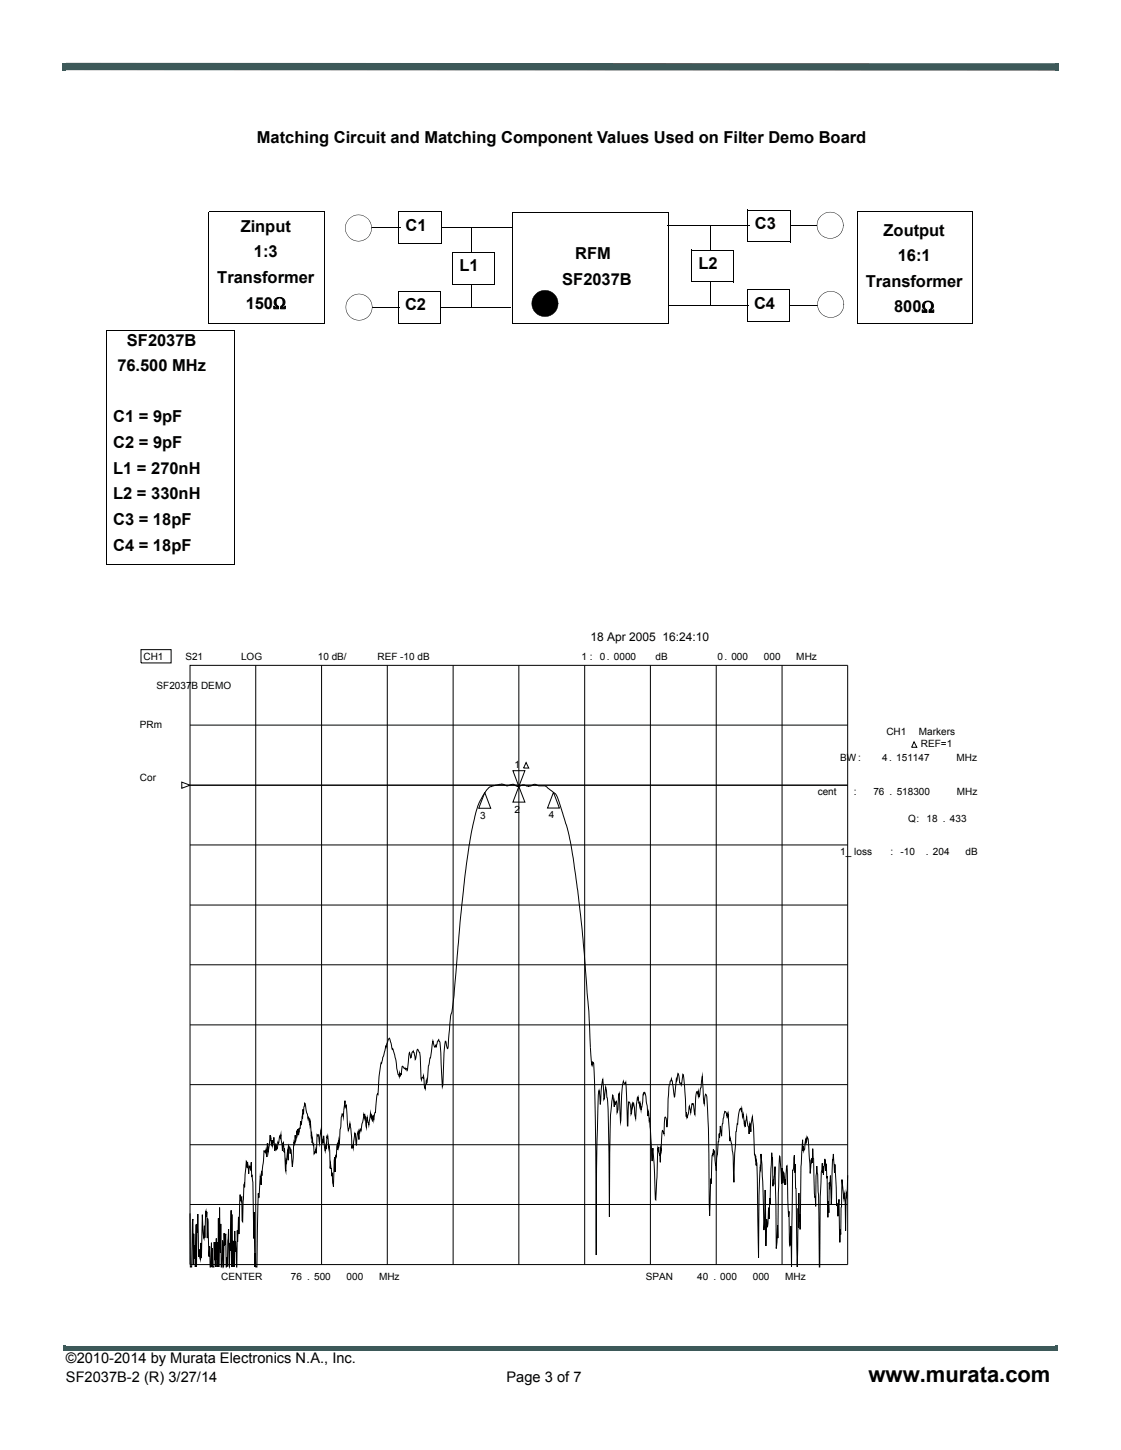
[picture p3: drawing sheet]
<svg xmlns="http://www.w3.org/2000/svg" width="216mm" height="279mm" viewBox="0 0 216 279" stroke-linecap="round" stroke-linejoin="round" font-family="sans-serif">
<g fill="#3d5959">
<path d="M12 12.1h.7v1.4h-.7z"/>
<path d="M203.2 12.2h.7v1.4h-.7z"/>
<path d="M12.7 12.1l190.5 .1v1.4l-190.5-.1z"/>
<path d="M12.2 259.2h.5v1.1h-.5z"/>
<path d="M12.7 259.2h191v1.1h-191z"/>
</g>
<path d="M40.2 40.8h22.3v21.5h-22.3z" fill="#fff"/>
<g fill="none" stroke="#000" stroke-width=".19">
<path d="M40.2 40.8h22.3M40.2 40.8v21.5M62.5 40.8v21.6M68.2 59.2h8.8M68.7 43.9h8.4M76.7 56.1v6.2M76.7 56.2h8.2M76.8 47h8.2M76.8 40.8v6.2M76.8 40.8h8.2v6.2M84.9 56.2v6.2M85.1 59.2h13.3"/>
<path d="M85.2 43.9h13.4M40.2 62.3h22.3M76.6 62.3h8.3"/>
</g>
<circle cx="69" cy="43.9" r="2.54" fill="#fff"/>
<path d="M67.2 42.1a2.51 2.51 0 0 1 2.8-.5 2.51 2.51 0 0 1 1.5 2.3l-.2-.9-.5-.8-.8-.6-1-.2-.9 .2-.8 .6-.6 .8-.2 .9 .2 1 .6 .8 .8 .5 .9 .2 1-.2 .8-.5 .5-.8 .2-1a2.55 2.55 0 0 1-3.5 2.4 2.55 2.55 0 0 1-.8-4.2z" fill="#000"/>
<circle cx="69.2" cy="59.2" r="2.53" fill="#fff"/>
<path d="M67.3 57.4a2.51 2.51 0 0 1 2.8-.6 2.51 2.51 0 0 1 1.5 2.4l-.2-1-.5-.8-.8-.5-.9-.2-1 .2-.8 .5-.6 .8-.1 1 .1 1 .6 .8 .8 .5 1 .2 .9-.2 .8-.5 .5-.8 .2-1a2.55 2.55 0 0 1-3.5 2.3 2.55 2.55 0 0 1-.8-4.1zM103.1 56.7a2.49 2.49 0 0 1 2.8-.6 2.49 2.49 0 0 1 1.5 2.4l-.1-1-.6-.8-.8-.5-1-.2-.9 .2-.8 .5-.5 .8-.2 1 .2 1 .5 .7 .8 .6 .9 .2 1-.2 .8-.6 .6-.7 .1-1a2.54 2.54 0 0 1-3.3 2.4 2.54 2.54 0 0 1-1.3-3.9z" fill="#000"/>
<g fill="none" stroke="#000" stroke-width=".19">
<path d="M87.1 54.8h8.2M87.2 48.6h8.2l-.1 6.2M87.2 48.6v6.2M90.8 43.8v4.8M90.8 54.8v4.4M128.7 43.5h15.6M129 58.9h15.2M143.9 55.8h8.2M143.9 55.8l-.1 6.2h8.3M144 46.6h8.2M144 40.5h8.2M144 40.4v6.2"/>
<path d="M152.1 55.8v6.2M152.2 40.5v6.2M152.3 58.9h8.5M152.4 43.5h8M98.6 62.4h30.2v-21.5h-30.2v21.5"/>
</g>
<circle cx="104.9" cy="58.5" r="2.54" fill="#000"/>
<circle cx="159.9" cy="43.4" r="2.53" fill="#fff"/>
<path d="M158.1 41.6a2.5 2.5 0 0 1 2.7-.6 2.5 2.5 0 0 1 1.6 2.4l-.2-1-.6-.7-.7-.6-1-.2-1 .2-.8 .6-.5 .7-.2 1 .2 1 .5 .8 .8 .5 1 .2 1-.2 .7-.5 .6-.8 .2-1a2.54 2.54 0 0 1-3.3 2.5 2.54 2.54 0 0 1-1.3-3.9z" fill="#000"/>
<circle cx="160" cy="58.7" r="2.53" fill="#fff"/>
<path d="M158.2 56.8a2.5 2.5 0 0 1 2.8-.5 2.5 2.5 0 0 1 1.5 2.4l-.2-1-.5-.8-.8-.5-1-.2-1 .2-.8 .5-.5 .8-.2 1 .2 .9 .5 .8 .8 .5 1 .3 1-.3 .8-.5 .5-.8 .2-.9a2.54 2.54 0 0 1-3.3 2.4 2.54 2.54 0 0 1-1.3-3.9z" fill="#000"/>
<path d="M133.2 48.2h8.2M133.2 48.1v6.2h8.2M136.8 43.3v4.9M136.8 54.3v4.5M141.4 48.2v6.2" fill="none" stroke="#000" stroke-width=".19"/>
<path d="M165.1 40.8h22.2v21.5h-22.2z" fill="#fff"/>
<path d="M165.1 40.8h22.3M165.1 40.8v21.5h22.2M187.3 40.8v21.6" fill="none" stroke="#000" stroke-width=".19"/>
<path d="M20.5 63.6h24.6v45.1h-24.6z" fill="#fff"/>
<path d="M20.5 63.6v45.1M20.5 63.6h24.7M45.1 63.6v45.2M20.4 108.7h24.7" fill="none" stroke="#000" stroke-width=".19"/>
<g fill="#fff">
<path d="M12.8 111h190.3v148.3h-190.3z"/>
<path d="M13 111.1h190.1v147.9h-190.1z"/>
</g>
<path d="M203.2 111.1h-190.3v147.9h190.3" fill="none" stroke="#fff" stroke-width=".19"/>
<g fill="none" stroke="#000" stroke-width=".19">
<path d="M27.2 125.2h5.8v2.5h-5.8zM36.6 128.2h126.7v115.5h-126.7zM36.6 139.7h126.7M49.3 128.2v115.5M61.9 128.2v115.5M74.6 128.2v115.5M87.3 128.2v115.5M99.9 128.2v115.5M112.6 128.2v115.5M125.3 128.2v115.5M137.9 128.2v115.5M150.6 128.2v115.5"/>
<path d="M35 150.7l1.6 .6h126.7h-126.7l-1.6 .6zM93.4 152.7l1.1 3h-2.3zM98.8 148.5h2.3l-1.2 3.1zM99.9 151.6l1.2 3h-2.3zM101.3 146.9l.5 1.1h-1zM106.6 152.7l1.1 3h-2.2zM176 142.9l.6 1.1h-1zM36.6 174.4h126.7M36.6 162.8h126.7M36.6 197.5h126.7M36.6 185.9h126.7M36.6 209h126.7"/>
<path d="M36.6 220.6h126.7M36.6 232.1h126.7M163.3 226.5l-.2 4-.1-.4-.1 1.3v5.7l-.2-7.3-.2 1.2-.3-3.7-.3 10.6-.1-1v2.5l-.2-8.3-.2 3.3-.2-2.6-.1 .5-.3-7.9-.1 1.6-.2-3.6-.2 1.1-.2 8.6-.2-5.6-.1 2-.1-.6-.1 5.8-.1-2.2-.1 3.1-.1-8-.1 .4v-2.7l-.1 1.3-.3-2.3-.2 3-.1-1.6-.1 1.3v-1.9l-.2 1.8-.2 4.7-.2 13.5-.2-13.9-.3-5.5-.1 1.9-.1 5.9-.1-1.9-.1 .1-.1-.7-.1-6.8-.2-1.9-.1 2.8v-.9l-.1 .9-.1-.7-.2 2.7-.3-6.6-.2-.3-.2 .7v-.5l-.1 .6-.1-.2-.1 1.6-.2 .4-.1-.9-.1 .9v-2.2l-.3 5.2-.2 12.1-.1-2.9-.1 1.3v-5.4l-.1 6.6-.1-3.7-.2 11.3-.2-15.1-.2-4.7v1.6l-.1-3.3-.2 2.4v.5h-.1l-.3 18.6-.1-7.9-.2 3.8-.1-.5v-6.1l-.1 1-.3-9.8-.3 3.6-.1-.9v1l-.3-2.4-.1 2.1-.2-2.9-.1 2.9-.4-5.2-.3 15.8v-2.5l-.3 4.5-.2-15.8-.3 3.4-.1-.9v1.3l-.1-5.6-.1 .5-.1-1.4-.4 12.8-.1-2.2-.3 3.6-.2-1.3-.1 5.1-.1-10.8-.3 7.7-.2-9.4-.3-5.2-.4 8-.1 11.9-.3-18.1-.1-.4-.1 .8-.1-1.9v.5l-.1-.8-.1 .1-.2-5-.2-2.3-.3 2.9-.2-1.6-.1 2-.1-1.2-.2-.3-.2-1.8-.3 1.9-.3-2.4-.2 .5-.1-1.6-.1 .4-.2-.4-.1 .2-.8 4.3-.3 9.7-.2-5-.3-2.3-.3-1.2-.1 .6-.2-5.2-.2 .4v-.4l-.1 .4a.74 .74 0 0 0-.4-.9l-.5 2.3-.1 2.4-.3-1.9-.1 2.3-.1-.9-.5 4.7-.1 2.5-.3-3.8-.1 .3-.1-.6-.1 1.1-.1-.2-.1 .3-.4 11.6-.1-2.7a245.6 245.6 0 0 0-.4-19.3l-.1-1-.2-.5-.3 1.9-.3-5.3-.3 2.2-.4 1.8-.1-1v.5l-.1-.5-.1 .2-.1-.2-.2 .5-.2 3.9-.4-2.2v.2l-.1-.1-.3 1.7-.2-1.3-.2 1.6-.3 .7-.1-1v.8l-.6-8-.1-.2-.3 2.1-.1-.4h-.2l-.3-1.8-.3 1.3v-.3l-.4 3.5-.4-3.1-.2-.4-.5 1.6-.4 7.7-.1-1.7-.2-.3-.2 3.3-.3-.7-.1 .6-.3 5.6-.3-3-.1 .6-.1-.4-.4 10-.5-10-.2 2.5-.5-8-.1 .2-.1-1.4v-.3l-.1 .9-.4-3.8-.2-.8-.4 .4a4.9 4.9 0 0 1-.3 2.4v.6l-.2-1.3-.1 .5-.3-1.7-.1 .4-.1-.2-.1 1.2-.2 2.7-.4-3-.1 .7-.1-.6-.1 .3-.2 1.8v-1.2a1.3 1.3 0 0 0-.3-1.2l-.4 4.7-.3-8.4-.1 .2-.3-.5-.4 2.8-.2 5.1-.2-5.5-.3 3.1-.1 .6-.2-2.2-.3 .7v-.6l-.1 1-.3-2.3-.3 3.1a279.6 279.6 0 0 0-.3 20.4l-.2-18a34.7 34.7 0 0 0-.5-6.7l-.1-.3-.3 2.4-.2-3.9-.3 1.4-.2 3.4-.2-2.7-.1 .4-.2 3.2a680.9 680.9 0 0 0-.3 28.1l-.1-19.9-.4-17-.1-.2-.1 .5-.1-.3v.2l-.6-10.2-.9-11.1-1.2-12.2-1.5-9.5-.5-2.4-1.3-4.1a4.9 4.9 0 0 0-1.3-2.9l-.8-.6a1.64 1.64 0 0 0-1.5-.7 1.54 1.54 0 0 1-1.3-.3l-.3 .1a1.45 1.45 0 0 1-1.9 0l-.3 .1a1.2 1.2 0 0 1-1.7-.2l-.5 .1a1.17 1.17 0 0 1-1.5-.1h-.3l-1.6 .3a2.19 2.19 0 0 0-1.7 1.5l-.5 .8a19.8 19.8 0 0 0-2 6.5l-1.3 9.2-1.5 15.7a78.4 78.4 0 0 1-1.3 11.4l-.5 5.6-.3-1.5-.2 .6-.5 8.2-.4-7.6-.1-1-.2-.5-.3 .4-.2 .9-.1-.2-.1 .4-.4-1.2-.5 3.2-.4 1.6-.2 3-.1 .3-.1-.5-.2 1.6-.3-2.5-.1 .4-.2-.1-.1 .5-.1-.3-.2-4.2-.1-.8-.3-.6-.5 1.9-.2-1.3-.2-.3-.2 .3-.3 1-.2-1-.4 3.3-.1 .2-.1-.4-.2 .1-.1-.2-.2 .1-.2-.4h-.2l-.1 1.5-.2 .3-.1-.6-.1 .8a7 7 0 0 1-.6-3.1l-1.3-4.4-.3 .4-.3 1.4-.1-.2-.8 3.3-.1-.1-.1 .3-.3 2.3-.2 3.5-.1-.1-.1 .2-.3 3.4-.2 .3-.1 1.1-.1-.7-.2 1v-1l-.1-.2-.1 .5-.1-.9-.4 2.3-.3-1.6-.1 2.1-.3-2.2v.4l-.2-.8-.6 3.1-.1-.2-.1 .5-.1-.1-.1 1.6-.1-1.6a5.8 5.8 0 0 0-.3 2.6l-.4-2.3-.3 2.9-.1-.5-.1 .6-.2-3.9-.2-.9-.3 1.3-.4-4.8-.2 .3-.1-1.2-.3 3.1-.1-.5h-.1l-.2 .6-.4 5v-.5l-.1 1.1-.1-.7-.1 1.3-.1-.8-.1 2.1-.1-.1-.1 .2-.1 2.9v-2.9l-.1 .7-.2 5.1-.2-2.7-.1 .6-.2-2.2-.1 .7-.1-3.4-.1-1-.1 .4-.2-2.2-.1 .3-.1-.2v2.4l-.1-.8-.2 1.2-.3-2.9-.1 1.4-.4-2.6-.3 2.6-.1-1.6-.2 .2-.1-.3-.2 3.6-.1-.7-.3 .9-.1-1.9-.1 .2-.1-1.1-.1 .6-.1-1.7-.1 .4-.1-2.6-.1 .5-.1-1-.1 .2-.8-3.4-.2 2.1-.1-1-.1 1.8-.1-.4-.1 1.4-.1 .2-.1-.6-.1 1.3-.1 .2-.1 .6-.1-.7-.1 1.1-.1-1v.8l-.1-.6-.3 2.1v-1.2l-.4 2.2-.2 4-.2-3.2-.1-.3-.2 .8v-1.2l-.2-.3-.1 2.9-.1-2.1-.2 2.4-.1-.3v2.1l-.3-4.4-.1 .7-.1-1.8-.2 1.6-.3-3.2-.1 .7-.2-.4-.2 1.4-.1-.2-.1 1.1-.1 .3-.1-.7-.1 .5v-.9l-.2 1.3-.2-2.5v1l-.2 .4-.1-.9-.1 1-.3-2-.4 3.3-.1-1.7-.1 2.6-.2-1.4v.6l-.1-.3h-.1l-.1 .1-.1-.1-.4 4.8v-1l-.1 2.7-.2-1.7-.2 4.1-.2-.7-.2 14.1h-.2l-.1-2.6-.1 2.6-.1-10.5-.1 5-.2-10.8-.1-1.3-.1 .1-.1-2.6-.1 1.5-.1-.7-.1 .1-.1-.2-.1 1.5-.2-2.2-.1 1-.2-1.3-.3 5.1-.1-.6v.2l-.3 7-.1-.2v-4.6l-.2 .8-.2-1.2-.2 7.6-.1-3.3-.1 4.8-.1-2.2-.1 7-.2-4.9-.1 2-.1-4-.1 6.9-.2-5-.1 5-.1-10.1-.1 10.1-.1-10.9-.3 10.9-.2-7.3-.2 7.2-.1-1.7-.1 1.8-.1-6.4-.3 2.2v-2.3l-.1 6.4-.1 .1-.1-5.1-.1 5.1h-.2l-.1-8.3v5.6l-.2-8.7-.2 11.4v-9.3l-.1 9.3-.1-4.7-.2 3.4v-4.2l-.1 5.5-.1-4.7-.1 3.4-.1-3.5-.1 4.8h-.3v-3.6l-.1 3.6-.1-4.6-.1 4.6h-.1l-.1-3.9-.2 1.9-.1-6.6-.1-.7-.1 3.8-.1-5.1v1l-.1-1.2-.2 5.2-.1-2.3-.1 2.4-.3-4.5-.2 8.3-.1-2.9-.1 3.2-.3-2-.1 1.5-.1-8.3-.1 3.6-.1-1.7-.1 8.3v-8.2l-.2 8.2-.1-4.1v2.5l-.2-4.8-.1 6-.1-8.8-.2 9.2h-.2l-.1-10.3"/>
</g>
<text font-size="4.2" x="167.3" y="266.2">www.murata.com</text>
<g font-size="3.2">
<text x="49.5" y="27.6">Matching Circuit and Matching Component Values Used on Filter Demo Board</text>
<text x="46.4" y="44.7">Zinput</text>
<text x="78.1" y="44.5">C1</text>
<text x="145.4" y="44.1">C3</text>
<text x="170.2" y="45.4">Zoutput</text>
<text x="48.9" y="49.6">1:3</text>
<text x="88.5" y="52.3">L1</text>
<text x="110.8" y="50">RFM</text>
<text x="134.5" y="51.8">L2</text>
<text x="172.9" y="50.3">16:1</text>
<text x="41.8" y="54.6">Transformer</text>
<text x="47.3" y="59.5">150Ω</text>
<text x="78" y="59.8">C2</text>
<text x="108.3" y="54.9">SF2037B</text>
<text x="145.2" y="59.5">C4</text>
<text x="166.7" y="55.3">Transformer</text>
<text x="172.2" y="60.2">800Ω</text>
<text x="22.6" y="71.5">76.500 MHz</text>
<text x="24.4" y="66.6">SF2037B</text>
<text x="21.8" y="81.4">C1 = 9pF</text>
<text x="21.8" y="86.3">C2 = 9pF</text>
<text x="21.8" y="91.3">L1 = 270nH</text>
<text x="21.8" y="96.2">L2 = 330nH</text>
<text x="21.8" y="101.2">C3 = 18pF</text>
<text x="21.8" y="106.1">C4 = 18pF</text>
</g>
<g font-size="2.8">
<text x="12.7" y="262.7">©2010-2014 by Murata Electronics N.A., Inc.</text>
<text x="12.7" y="266.2">SF2037B-2 (R) 3/27/14</text>
<text x="97.6" y="266.2">Page 3 of 7</text>
</g>
<text font-size="2.3" x="113.7" y="123.5">18 Apr 2005 16:24:10</text>
<g font-size="1.9">
<text x="27.6" y="127.2">CH1</text>
<text x="35.7" y="127.2">S21</text>
<text x="46.4" y="127.2">LOG</text>
<text x="61.2" y="127.2">10 dB/</text>
<text x="72.7" y="127.2">REF -10 dB</text>
<text x="112" y="127.2">1 :</text>
<text x="115.5" y="127.2">0. 0000</text>
<text x="126.3" y="127.2">dB</text>
<text x="138.2" y="127.2">0. 000</text>
<text x="147.1" y="127.2">000</text>
<text x="153.4" y="127.2">MHz</text>
<text x="30.2" y="132.7">SF2037B DEMO</text>
<text x="26.9" y="140.3">PRm</text>
<text x="170.7" y="141.7">CH1</text>
<text x="177" y="141.7">Markers</text>
<text x="177.4" y="144">REF=1</text>
<text x="99.1" y="148">1</text>
<text x="161.8" y="146.6">BW:</text>
<text x="169.9" y="146.6">4. 151147</text>
<text x="184.2" y="146.6">MHz</text>
<text x="26.9" y="150.5">Cor</text>
<text x="157.5" y="153.3">cent</text>
<text x="164.5" y="153.3">:</text>
<text x="168.2" y="153.3">76 . 518300</text>
<text x="184.3" y="153.3">MHz</text>
<text x="92.5" y="157.8">3</text>
<text x="99.1" y="156.6">2</text>
<text x="105.7" y="157.7">4</text>
<text x="174.9" y="158.4">Q:</text>
<text x="178.5" y="158.4">18 . 433</text>
<text x="161.8" y="164.8">1_ loss</text>
<text x="171.5" y="164.8">:</text>
<text x="173.4" y="164.8">-10</text>
<text x="178.3" y="164.8">. 204</text>
<text x="185.9" y="164.8">dB</text>
<text x="42.6" y="246.6">CENTER</text>
<text x="56" y="246.6">76 . 500</text>
<text x="66.8" y="246.6">000</text>
<text x="73" y="246.6">MHz</text>
<text x="124.4" y="246.6">SPAN</text>
<text x="134.3" y="246.6">40 . 000</text>
<text x="145" y="246.6">000</text>
<text x="151.2" y="246.6">MHz</text>
</g>
</svg>
